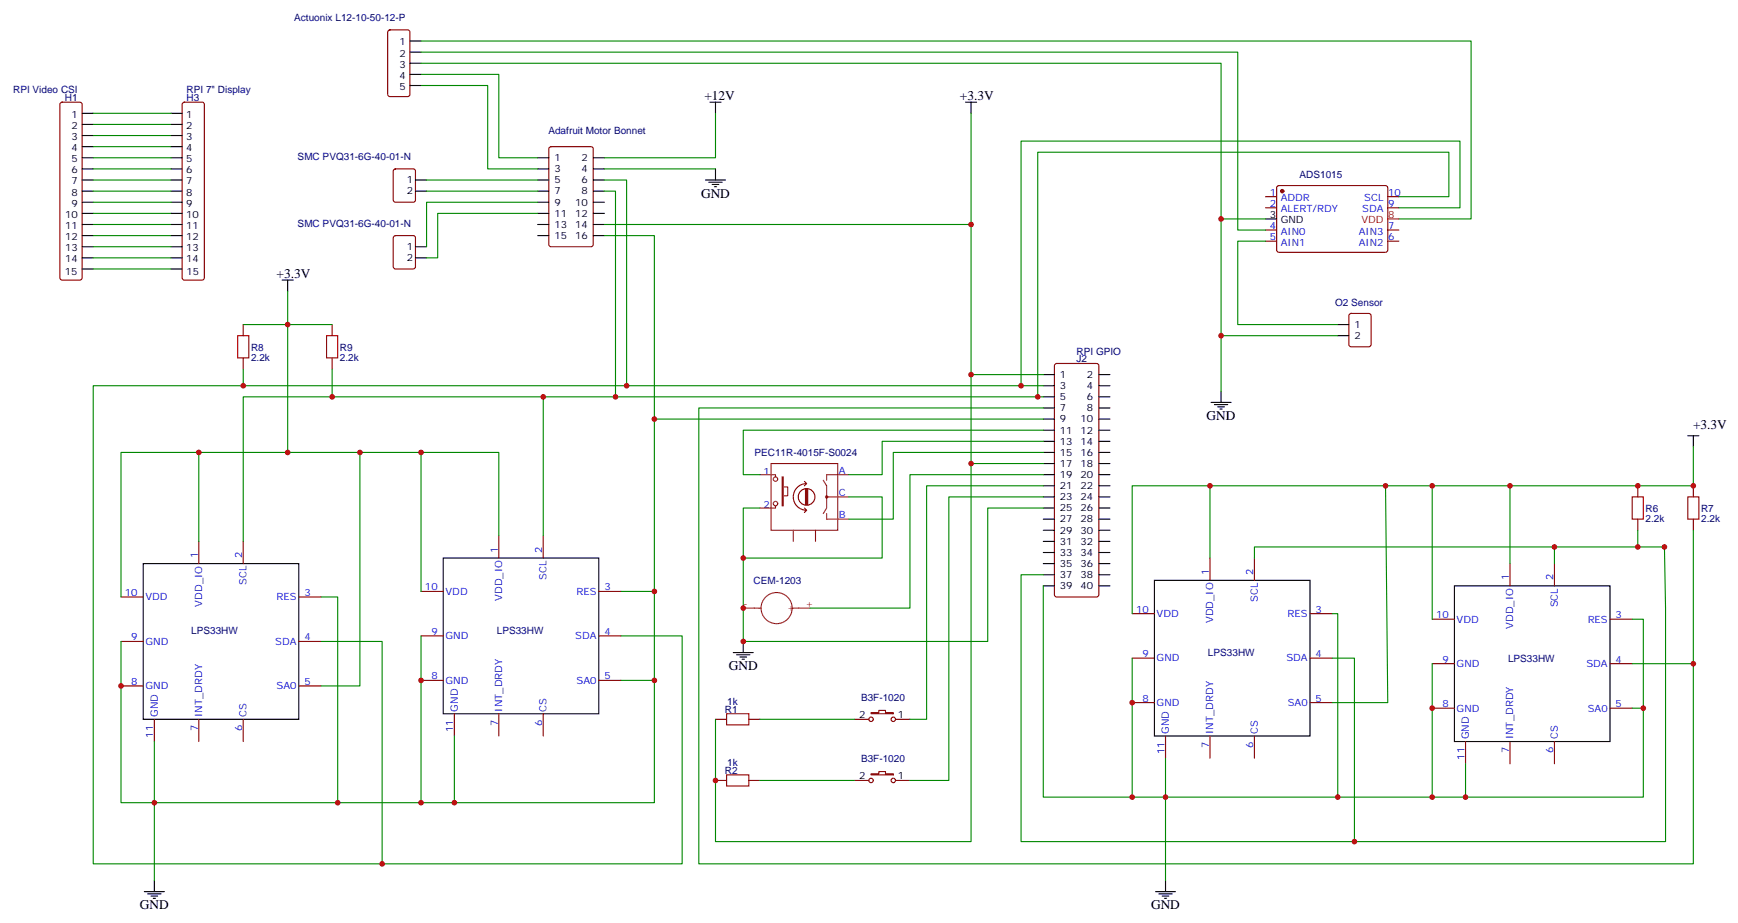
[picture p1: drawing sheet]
<svg xmlns="http://www.w3.org/2000/svg" width="552mm" height="293mm" viewBox="0 0 552 293" stroke-linecap="round" stroke-linejoin="round" font-family="sans-serif">
<g fill="none" stroke="#870000" stroke-width=".35">
<path d="M123.3 9.7l.5-.2h5.6l.7 .4v20.1l-.4 .6-5.9 .1-.7-.5v-20zM19.2 32.6l.5-.2h5.7l.5 .2 .2 .5v55.1l-.3 .5-.4 .2h-5.7l-.5-.3-.2-.4v-55.1zM58.1 32.6l.4-.2h5.7l.5 .2 .2 .5v55.1l-.3 .5-.4 .2h-5.7l-.5-.3-.2-.4v-55.1zM125.1 53.8l.5-.2h5.6l.6 .4 .1 9.5-.5 .6-5.8 .1-.7-.5-.1-9.4zM174.5 46.7l.4-.2h12.7l.7 .5v30.6l-.4 .6-13 .1-.6-.5-.1-30.6zM405.5 59.1l.5-.2h34.2l.4 .7-.1 20-.6 .4h-34.2l-.4-.7v-19.7zM125.1 75l.5-.2h5.6l.6 .4 .1 9.4-.5 .7h-5.8l-.7-.4-.1-9.4zM401.8 62.4h3.5M401.8 65.9h3.5M401.8 73h3.5M401.8 76.5h3.5M440.6 62.4h3.5"/>
<path d="M440.6 65.9h3.5M440.6 73h3.5M440.6 76.5h3.5M428.5 99.7l.4-.3h5.7l.6 .5 .1 9.4-.5 .7h-5.9l-.6-.4-.1-9.4zM77.2 103v3.5M77.2 113.6v3.5M105.4 103v3.5M105.4 113.6v3.5M335 115.5l.5-.2h12.7l.5 .2 .2 .5v72.7l-.3 .5-.4 .2h-12.7l-.5-.2-.2-.5v-72.7zM520 154.1v3.6M537.6 154.1v3.6M63.1 171.8v7"/>
<path d="M77.2 171.8v7M158.4 170v7.1M172.5 170v7.1M384.1 177.1v7M398.3 177.1v7M479.4 178.8v7.1M493.5 178.8v7.1M520 164.7v3.5M537.6 164.7v3.5M38.4 189.4h7.1M94.9 189.4h7M133.7 187.6h7"/>
<path d="M190.1 187.6h7.1M359.4 194.7h7.1M415.9 194.7h7M454.7 196.5h7.1M511.1 196.5h7.1M38.4 203.5h7.1M38.4 217.6h7.1M94.9 203.5h7M94.9 217.6h7M133.7 201.8h7M133.7 215.9h7M190.1 201.8h7.1"/>
<path d="M190.1 215.9h7.1M359.4 208.8h7.1M415.9 208.8h7M454.7 210.6h7.1M511.1 210.6h7.1M49 228.2v7.1M63.1 228.2v7.1M77.2 228.2v7.1M144.3 226.4v7.1M158.4 226.4v7.1M172.5 226.4v7.1M227.2 228.2h3.5"/>
<path d="M237.7 228.2h3.6M271.3 228.2h4.5M276.5 226.1h2.5v-.7h2.1v.7h2.5v.3h-7.1zM284.3 228.2h4.6M359.4 222.9h7.1M370 233.5v7.1M384.1 233.5v7.1M398.3 233.5v7.1M415.9 222.9h7M454.7 224.7h7.1M465.3 235.3v7M479.4 235.3v7"/>
<path d="M493.5 235.3v7M511.1 224.7h7.1M227.2 247.6h3.5M237.7 247.6h3.6M271.3 247.6h4.5M276.5 245.5h2.5v-.7h2.1v.7h2.5v.4h-7.1zM284.3 247.6h4.6"/>
<circle cx="276.5" cy="228.2" r=".71"/>
<circle cx="283.6" cy="228.2" r=".71"/>
<circle cx="276.5" cy="247.6" r=".71"/>
<circle cx="283.6" cy="247.6" r=".71"/>
</g>
<circle cx="407.1" cy="60.6" r=".53" fill="#870000" stroke="#870000" stroke-width=".35"/>
<g fill="none" stroke="#000" stroke-width=".35">
<path d="M130.1 13h3.6M130.1 16.5h3.6M26.1 35.9h3.5M26.1 39.5h3.5M54.3 35.9h3.5M54.3 39.5h3.5M130.1 20.1h3.6M130.1 23.6h3.6M130.1 27.1h3.6M225.4 32.4h3.5M227.2 32.4v3.5M306.5 32.4h3.6"/>
<path d="M308.3 32.4v3.5M26.1 43h3.5M26.1 46.5h3.5M26.1 50.1h3.5M26.1 53.6h3.5M26.1 57.1h3.5M54.3 43h3.5M54.3 46.5h3.5M54.3 50.1h3.5M54.3 53.6h3.5M54.3 57.1h3.5M131.9 57.1h3.5"/>
<path d="M170.7 50.1h3.5M170.7 53.6h3.5M170.7 57.1h3.5M188.3 50.1h3.6M188.3 53.6h3.6M188.3 57.1h3.6M224 57.1h6.3M225 57.8h4.3M226.1 58.5h2.1M226.8 59.2h.7M227.2 53.6v3.5M26.1 60.6h3.5"/>
<path d="M26.1 64.2h3.5M26.1 67.7h3.5M26.1 71.2h3.5M26.1 74.8h3.5M26.1 78.3h3.5M54.3 60.6h3.5M54.3 64.2h3.5M54.3 67.7h3.5M54.3 71.2h3.5M54.3 74.8h3.5M54.3 78.3h3.5M131.9 60.6h3.5"/>
<path d="M131.9 78.3h3.5M170.7 60.6h3.5M170.7 64.2h3.5M170.7 67.7h3.5M170.7 71.2h3.5M170.7 74.8h3.5M188.3 60.6h3.6M188.3 64.2h3.6M188.3 67.7h3.6M188.3 71.2h3.6M188.3 74.8h3.6M401.8 69.5h3.5"/>
<path d="M26.1 81.8h3.5M26.1 85.3h3.5M54.3 81.8h3.5M54.3 85.3h3.5M89.6 88.9h3.5M91.3 88.9v3.5M131.9 81.8h3.5M331.2 118.9h3.6M348.9 118.9h3.5M424.7 103h3.5M424.7 106.5h3.5M331.2 122.4h3.6"/>
<path d="M331.2 125.9h3.6M331.2 129.4h3.6M331.2 133h3.6M331.2 136.5h3.6M348.9 122.4h3.5M348.9 125.9h3.5M348.9 129.4h3.5M348.9 133h3.5M348.9 136.5h3.5M384.5 127.7h6.3M385.6 128.4h4.2M386.6 129.1h2.1"/>
<path d="M387.3 129.8h.7M387.7 124.1v3.6M535.8 138.3h3.6M537.6 138.3v3.5M331.2 140h3.6M331.2 143.5h3.6M331.2 147.1h3.6M331.2 150.6h3.6M331.2 154.1h3.6M331.2 157.7h3.6M348.9 140h3.5M348.9 143.5h3.5"/>
<path d="M348.9 147.1h3.5M348.9 150.6h3.5M348.9 154.1h3.5M348.9 157.7h3.5M45.5 178.8h49.4v49.4h-49.4zM140.7 177.1h49.4v49.3h-49.4zM331.2 161.2h3.6M331.2 164.7h3.6M331.2 168.2h3.6M331.2 171.8h3.6M331.2 175.3h3.6M331.2 178.8h3.6"/>
<path d="M348.9 161.2h3.5M348.9 164.7h3.5M348.9 168.2h3.5M348.9 171.8h3.5M348.9 175.3h3.5M348.9 178.8h3.5M331.2 182.4h3.6M331.2 185.9h3.6M348.9 182.4h3.5M348.9 185.9h3.5M366.5 184.1h49.4v49.4h-49.4zM461.8 185.9h49.3v49.4h-49.3z"/>
<path d="M232.8 207h6.3M233.9 207.8h4.2M234.9 208.5h2.1M235.6 209.2h.7M236 203.5v3.5M49 279.4v3.5M370 279.4v3.5M45.8 282.9h6.4M46.9 283.6h4.2M47.9 284.3h2.2M48.6 285h.8M366.9 282.9h6.3"/>
<path d="M367.9 283.6h4.2M369 284.3h2.1M369.7 285h.7"/>
</g>
<path d="M440.6 69.5h3.5" fill="none" stroke="#f00" stroke-width=".35"/>
<g fill="none" stroke="#8c2424" stroke-width=".35">
<path d="M241.3 150.6h4.9v.7M244.8 147.1h21.2v21.1h-21.2zM248.3 151.3h.4v9.2h-.4zM248.7 154.5h1.4v2.8h-1.4M261.4 152.4l1 1.7v7.1l-1 1.7M262.4 157.7h7.1M269.5 150.6h-7.1v1.8M246.2 160.5v.7h-4.9M251.8 168.2v3.6M258.9 168.2v3.6M262.4 162.9v1.8h7.1M236 192.9h5.6"/>
<path d="M251.5 192.9h5.6"/>
<circle cx="246.2" cy="152" r=".71"/>
<circle cx="246.2" cy="159.8" r=".71"/>
<circle cx="262.4" cy="157.7" r=".35"/>
<circle cx="246.6" cy="192.9" r="4.9"/>
</g>
<path d="M253.4 157.7a2.65 2.65 0 0 1 3.8-2.4 2.65 2.65 0 0 1 .6 4.4 2.65 2.65 0 0 1-4.3-1.3l-.1-.6M255.4 152.7l.7 .7M255.7 155.2v4.9M256.1 153.4a4.2 4.2 0 0 0-4.3 4.3 4.2 4.2 0 0 0 4.3 4.2M256.1 155.2v4.9M256.1 153.4l-.7 .7M256.4 155.2v4.9M255.4 161.2l.7 .7M256.1 161.9l-.7 .7" fill="none" stroke="#850000" stroke-width=".35"/>
<path d="M75.5 106.5h3.5v7.1h-3.5zM103.7 106.5h3.5v7.1h-3.5zM518.2 157.7h3.5v7h-3.5zM535.8 157.7h3.6v7h-3.6zM230.7 226.4h7v3.6h-7zM230.7 245.9h7v3.5h-7z" fill="none" stroke="#a10000" stroke-width=".35"/>
<g fill="none" stroke="#008700" stroke-width=".35">
<path d="M133.7 16.5h259.3v56.5h8.8M133.7 13h333.3v56.5h-22.9M29.6 35.9h24.7M29.6 39.5h24.7M133.7 20.1h254v49.4M133.7 27.1h21.1v26.5h15.9M133.7 23.6h24.7v26.5h12.3M227.2 35.9v14.2h-35.3M308.3 35.9v35.3M29.6 43h24.7M29.6 46.5h24.7M29.6 50.1h24.7"/>
<path d="M29.6 53.6h24.7M29.6 57.1h24.7M135.4 57.1h35.3M191.9 57.1h7v65.3M191.9 53.6h35.3M29.6 60.6h24.7M29.6 64.2h24.7M29.6 67.7h24.7M29.6 71.2h24.7M29.6 74.8h24.7M29.6 78.3h24.7M135.4 60.6h35.3"/>
<path d="M170.7 64.2h-35.3v14.1M170.7 67.7h-31.7v14.1h-3.6M191.9 60.6h3.5v65.3M191.9 71.2h116.4v47.7h22.9M191.9 74.8h15.9v58.2h123.4M401.8 69.5h-14.1v54.6M401.8 76.5h-8.8v26.5h31.7M444.1 62.4h15.9v-14.1h-130.5v77.6M444.1 65.9h19.4v-21.1h-139.3v77.6M29.6 81.8h24.7M29.6 85.3h24.7M91.3 92.4v51.1h-52.9v45.9"/>
<path d="M77.2 117.1v5.3M77.2 103h28.2M105.4 117.1v8.8M308.3 118.9v28.2M387.7 106.5h37M172.5 125.9v44.1M207.8 133v54.6M331.2 125.9h-254v45.9M331.2 122.4h-301.6v151.7h187v-72.3h-19.4M331.2 129.4h-109.3v144.7h315.7v-63.5h-19.4M331.2 136.5h-95.2v14.1h5.3M63.1 143.5v28.3"/>
<path d="M91.3 143.5h42.4v44.1M114.3 143.5v74.1h-12.4M133.7 143.5h24.7v26.5M269.5 157.7h10.6v19.4h-44.1v26.4h77.6v-42.3h17.6M331.2 154.1h-37v74.1h-5.3M331.2 157.7h-30v89.9h-12.3M331.2 150.6h-42.3v42.3h-31.8M331.2 143.5h-47.6v21.2h-14.1M331.2 140h-51.1v10.6h-10.6M331.2 147.1h-22.9v119.9h-81.1v-38.8M384.1 154.1v23M439.9 154.1l.7 68.8h-17.7"/>
<path d="M454.7 154.1v42.4M479.4 154.1v24.7M537.6 141.8v12.3h-178.2v40.6M241.3 161.2h-5.3v15.9M493.5 173.5v5.3M520 168.2v5.3M528.4 173.5l.4 19.4v74.1h-204.6v-84.6h7M528.8 173.5h-130.5v3.6M537.6 168.2v42.4M101.9 189.4h5.3v65.3M197.2 187.6h10.6v28.3M331.2 185.9v67h28.2"/>
<path d="M422.9 194.7h1.8v58.2M518.2 196.5h3.5v28.2M38.4 203.5v51.2h10.6v24.7M101.9 203.5h19.4v70.6M133.7 201.8v52.9M197.2 215.9h10.6v38.8h-63.5M359.4 208.8v44.1h10.6v26.5M422.9 208.8h7.1v58.2M454.7 210.6v42.3M144.3 233.5v21.2h-95.3v-19.4M241.3 228.2h30M518.2 224.7h3.5v28.2h-56.4"/>
<path d="M241.3 247.6h30M370 240.6v12.3h95.3v-10.6"/>
</g>
<g fill="#c00">
<circle cx="359.4" cy="252.9" r=".88"/>
<circle cx="308.3" cy="118.9" r=".88"/>
<circle cx="308.3" cy="147.1" r=".88"/>
<circle cx="308.3" cy="71.2" r=".88"/>
<circle cx="133.7" cy="143.5" r=".88"/>
<circle cx="144.3" cy="254.7" r=".88"/>
<circle cx="133.7" cy="215.9" r=".88"/>
<circle cx="227.2" cy="247.6" r=".88"/>
<circle cx="121.3" cy="274.1" r=".88"/>
<circle cx="387.7" cy="69.5" r=".88"/>
<circle cx="107.2" cy="254.7" r=".88"/>
<circle cx="454.7" cy="252.9" r=".88"/>
<circle cx="454.7" cy="224.7" r=".88"/>
<circle cx="370" cy="252.9" r=".88"/>
<circle cx="359.4" cy="222.9" r=".88"/>
<circle cx="114.3" cy="143.5" r=".88"/>
<circle cx="465.3" cy="252.9" r=".88"/>
<circle cx="91.3" cy="103" r=".88"/>
<circle cx="91.3" cy="143.5" r=".88"/>
<circle cx="479.4" cy="154.1" r=".88"/>
<circle cx="49" cy="254.7" r=".88"/>
<circle cx="133.7" cy="254.7" r=".88"/>
<circle cx="207.8" cy="215.9" r=".88"/>
<circle cx="424.7" cy="252.9" r=".88"/>
<circle cx="521.7" cy="224.7" r=".88"/>
<circle cx="63.1" cy="143.5" r=".88"/>
<circle cx="493.5" cy="173.5" r=".88"/>
<circle cx="387.7" cy="106.5" r=".88"/>
<circle cx="38.4" cy="217.6" r=".88"/>
<circle cx="77.2" cy="122.4" r=".88"/>
<circle cx="198.9" cy="122.4" r=".88"/>
<circle cx="105.4" cy="125.9" r=".88"/>
<circle cx="172.5" cy="125.9" r=".88"/>
<circle cx="195.4" cy="125.9" r=".88"/>
<circle cx="430" cy="267" r=".88"/>
<circle cx="236" cy="192.9" r=".88"/>
<circle cx="236" cy="177.1" r=".88"/>
<circle cx="236" cy="203.5" r=".88"/>
<circle cx="207.8" cy="133" r=".88"/>
<circle cx="207.8" cy="187.6" r=".88"/>
<circle cx="528.4" cy="173.5" r=".88"/>
<circle cx="329.5" cy="125.9" r=".88"/>
<circle cx="324.2" cy="122.4" r=".88"/>
<circle cx="537.6" cy="210.6" r=".88"/>
<circle cx="520" cy="173.5" r=".88"/>
<circle cx="520" cy="154.1" r=".88"/>
<circle cx="537.6" cy="154.1" r=".88"/>
<circle cx="454.7" cy="154.1" r=".88"/>
<circle cx="439.9" cy="154.1" r=".88"/>
<circle cx="384.1" cy="154.1" r=".88"/>
</g>
<g font-size="4.2">
<text x="223.6" y="31.7">+12V</text>
<text x="304.8" y="31.7">+3.3V</text>
<text x="222.6" y="62.8">GND</text>
<text x="87.8" y="88.2">+3.3V</text>
<text x="383.1" y="133.3">GND</text>
<text x="537.5" y="136.1">+3.3V</text>
<text x="231.4" y="212.7">GND</text>
<text x="44.4" y="288.5">GND</text>
<text x="365.4" y="288.5">GND</text>
</g>
<g font-size="3.2" fill="#000080">
<text x="93.4" y="6.7">Actuonix L12-10-50-12-P</text>
<text x="4.2" y="29.6">RPI Video CSI</text>
<text x="59.2" y="29.6">RPI 7&quot; Display</text>
<text x="20.6" y="32.1">H1</text>
<text x="59.2" y="32.1">H3</text>
<text x="174.1" y="42.4">Adafruit Motor Bonnet</text>
<text x="94.5" y="50.8">SMC PVQ31-6G-40-01-N</text>
<text x="412.6" y="56.5">ADS1015</text>
<text x="94.5" y="71.9">SMC PVQ31-6G-40-01-N</text>
<text x="423.9" y="97.1">O2 Sensor</text>
<text x="79.7" y="111.2">R8</text>
<text x="107.9" y="111.2">R9</text>
<text x="341.8" y="112.5">RPI GPIO</text>
<text x="79.7" y="114.5">2.2k</text>
<text x="107.9" y="114.5">2.2k</text>
<text x="341.8" y="115">J2</text>
<text x="239.5" y="144.7">PEC11R-4015F-S0024</text>
<text x="522.4" y="165.6">2.2k</text>
<text x="522.4" y="162.4">R6</text>
<text x="540.1" y="165.6">2.2k</text>
<text x="540.1" y="162.4">R7</text>
<text x="239.2" y="185.3">CEM-1203</text>
<text x="60.7" y="201.2">LPS33HW</text>
<text x="157.7" y="201.2">LPS33HW</text>
<text x="383.5" y="208.2">LPS33HW</text>
<text x="478.8" y="210">LPS33HW</text>
<text x="230.2" y="226.1">R1</text>
<text x="230.9" y="223.6">1k</text>
<text x="273.4" y="222.3">B3F-1020</text>
<text x="230.2" y="245.5">R2</text>
<text x="230.9" y="243">1k</text>
<text x="273.4" y="241.7">B3F-1020</text>
</g>
<g font-size="3.2">
<text x="126.8" y="14.4">1</text>
<text x="126.8" y="18">2</text>
<text x="126.8" y="21.5">3</text>
<text x="126.8" y="25">4</text>
<text x="126.8" y="28.5">5</text>
<text x="22.8" y="37.4">1</text>
<text x="22.8" y="40.9">2</text>
<text x="59.1" y="37.4">1</text>
<text x="59.1" y="40.9">2</text>
<text x="22.8" y="44.4">3</text>
<text x="22.8" y="47.9">4</text>
<text x="59.1" y="44.4">3</text>
<text x="59.1" y="47.9">4</text>
<text x="22.8" y="51.5">5</text>
<text x="59.1" y="51.5">5</text>
<text x="176" y="51.1">1</text>
<text x="184.6" y="51.1">2</text>
<text x="22.8" y="55">6</text>
<text x="22.8" y="58.5">7</text>
<text x="59.1" y="55">6</text>
<text x="59.1" y="58.5">7</text>
<text x="129.2" y="58.2">1</text>
<text x="176" y="54.6">3</text>
<text x="176" y="58.2">5</text>
<text x="184.6" y="54.6">4</text>
<text x="184.6" y="58.2">6</text>
<text x="22.8" y="62.1">8</text>
<text x="22.8" y="65.6">9</text>
<text x="59.1" y="62.1">8</text>
<text x="59.1" y="65.6">9</text>
<text x="129.2" y="61.7">2</text>
<text x="176" y="61.7">7</text>
<text x="176" y="65.2">9</text>
<text x="182.6" y="65.2">10</text>
<text x="184.6" y="61.7">8</text>
<text x="20.7" y="69.1">10</text>
<text x="59.1" y="69.1">10</text>
<text x="176" y="68.8">11</text>
<text x="182.6" y="68.8">12</text>
<text x="403.1" y="69.1">3</text>
<text x="406.6" y="70.9">GND</text>
<text x="20.7" y="72.6">11</text>
<text x="20.7" y="76.2">12</text>
<text x="59.1" y="72.6">11</text>
<text x="59.1" y="76.2">12</text>
<text x="176" y="72.3">13</text>
<text x="176" y="75.8">15</text>
<text x="182.6" y="72.3">14</text>
<text x="182.6" y="75.8">16</text>
<text x="20.7" y="79.7">13</text>
<text x="20.7" y="83.2">14</text>
<text x="59.1" y="79.7">13</text>
<text x="59.1" y="83.2">14</text>
<text x="129.2" y="79.3">1</text>
<text x="129.2" y="82.9">2</text>
<text x="20.6" y="87.1">15</text>
<text x="59.2" y="87.1">15</text>
<text x="430" y="104">1</text>
<text x="430" y="107.6">2</text>
<text x="336.5" y="119.9">1</text>
<text x="345.1" y="119.9">2</text>
<text x="336.5" y="123.4">3</text>
<text x="345.1" y="123.4">4</text>
<text x="336.5" y="127">5</text>
<text x="336.5" y="130.5">7</text>
<text x="345.1" y="127">6</text>
<text x="345.1" y="130.5">8</text>
<text x="336.5" y="134">9</text>
<text x="336.5" y="137.5">11</text>
<text x="343.1" y="134">10</text>
<text x="343.1" y="137.5">12</text>
<text x="336.5" y="141.1">13</text>
<text x="343.1" y="141.1">14</text>
<text x="336.5" y="144.6">15</text>
<text x="336.5" y="148.1">17</text>
<text x="343.1" y="144.6">16</text>
<text x="343.1" y="148.1">18</text>
<text x="336.5" y="151.7">19</text>
<text x="336.5" y="155.2">21</text>
<text x="343.1" y="151.7">20</text>
<text x="343.1" y="155.2">22</text>
<text x="336.5" y="158.7">23</text>
<text x="343.1" y="158.7">24</text>
<text x="336.5" y="162.2">25</text>
<text x="336.5" y="165.8">27</text>
<text x="343.1" y="162.2">26</text>
<text x="343.1" y="165.8">28</text>
<text x="336.5" y="169.3">29</text>
<text x="336.5" y="172.8">31</text>
<text x="343.1" y="169.3">30</text>
<text x="343.1" y="172.8">32</text>
<text x="336.5" y="176.4">33</text>
<text x="336.5" y="179.9">35</text>
<text x="343.1" y="176.4">34</text>
<text x="343.1" y="179.9">36</text>
<text x="336.5" y="183.4">37</text>
<text x="343.1" y="183.4">38</text>
<text x="336.5" y="186.9">39</text>
<text x="343.1" y="186.9">40</text>
<text x="272.8" y="227.9">2</text>
<text x="285" y="227.9">1</text>
<text x="272.8" y="247.3">2</text>
<text x="285" y="247.3">1</text>
</g>
<g font-size="3.2" fill="#00f">
<text x="403.1" y="62.1">1</text>
<text x="403.1" y="65.6">2</text>
<text x="406.6" y="63.8">ADDR</text>
<text x="433.1" y="63.8">SCL</text>
<text x="440.8" y="65.6">9</text>
<text x="440.8" y="62.1">10</text>
<text x="406.6" y="67.3">ALERT/RDY</text>
<text x="432.5" y="67.3">SDA</text>
<text x="403.1" y="72.6">4</text>
<text x="403.1" y="76.2">5</text>
<text x="406.6" y="74.4">AIN0</text>
<text x="406.6" y="77.9">AIN1</text>
<text x="431.4" y="77.9">AIN2</text>
<text x="431.4" y="74.4">AIN3</text>
<text x="440.8" y="76.2">6</text>
<text x="440.8" y="72.6">7</text>
<text x="242.4" y="150.6">1</text>
<text x="266.3" y="150.2">A</text>
<text x="242.4" y="161.2">2</text>
<text x="266.3" y="157.3">C</text>
<text x="266.3" y="164.4">B</text>
<text x="62.8" y="177.1" transform="rotate(-90 62.8 177.1)">1</text>
<text x="76.9" y="177.1" transform="rotate(-90 76.9 177.1)">2</text>
<text x="158" y="175.3" transform="rotate(-90 158 175.3)">1</text>
<text x="172.1" y="175.3" transform="rotate(-90 172.1 175.3)">2</text>
<text x="78.3" y="185.7" transform="rotate(-90 78.3 185.7)">SCL</text>
<text x="173.5" y="183.9" transform="rotate(-90 173.5 183.9)">SCL</text>
<text x="383.8" y="182.4" transform="rotate(-90 383.8 182.4)">1</text>
<text x="397.9" y="182.4" transform="rotate(-90 397.9 182.4)">2</text>
<text x="479" y="184.1" transform="rotate(-90 479 184.1)">1</text>
<text x="493.1" y="184.1" transform="rotate(-90 493.1 184.1)">2</text>
<text x="39.7" y="189.1">10</text>
<text x="46.2" y="190.5">VDD</text>
<text x="87.8" y="190.5">RES</text>
<text x="96.6" y="189.1">3</text>
<text x="134.9" y="187.3">10</text>
<text x="141.4" y="188.7">VDD</text>
<text x="159.4" y="190.7" transform="rotate(-90 159.4 190.7)">VDD_IO</text>
<text x="183" y="188.7">RES</text>
<text x="191.9" y="187.3">3</text>
<text x="399.3" y="191" transform="rotate(-90 399.3 191)">SCL</text>
<text x="64.2" y="192.4" transform="rotate(-90 64.2 192.4)">VDD_IO</text>
<text x="360.7" y="194.3">10</text>
<text x="367.2" y="195.8">VDD</text>
<text x="385.2" y="197.7" transform="rotate(-90 385.2 197.7)">VDD_IO</text>
<text x="408.8" y="195.8">RES</text>
<text x="417.7" y="194.3">3</text>
<text x="456" y="196.1">10</text>
<text x="462.5" y="197.5">VDD</text>
<text x="494.6" y="192.7" transform="rotate(-90 494.6 192.7)">SCL</text>
<text x="504.1" y="197.5">RES</text>
<text x="512.9" y="196.1">3</text>
<text x="41.7" y="203.2">9</text>
<text x="96.6" y="203.2">4</text>
<text x="136.9" y="201.4">9</text>
<text x="141.4" y="202.8">GND</text>
<text x="182.6" y="202.8">SDA</text>
<text x="191.9" y="201.4">4</text>
<text x="480.4" y="199.5" transform="rotate(-90 480.4 199.5)">VDD_IO</text>
<text x="46.2" y="204.6">GND</text>
<text x="87.4" y="204.6">SDA</text>
<text x="362.7" y="208.5">9</text>
<text x="367.2" y="209.9">GND</text>
<text x="408.4" y="209.9">SDA</text>
<text x="417.7" y="208.5">4</text>
<text x="136.9" y="215.5">8</text>
<text x="191.9" y="215.5">5</text>
<text x="458" y="210.2">9</text>
<text x="462.5" y="211.6">GND</text>
<text x="503.7" y="211.6">SDA</text>
<text x="512.9" y="210.2">4</text>
<text x="41.7" y="217.3">8</text>
<text x="46.2" y="218.7">GND</text>
<text x="87.8" y="218.7">SA0</text>
<text x="96.6" y="217.3">5</text>
<text x="141.4" y="216.9">GND</text>
<text x="183.1" y="216.9">SA0</text>
<text x="50.1" y="227.5" transform="rotate(-90 50.1 227.5)">GND</text>
<text x="64.2" y="227.5" transform="rotate(-90 64.2 227.5)">INT_DRDY</text>
<text x="78.3" y="227.5" transform="rotate(-90 78.3 227.5)">CS</text>
<text x="145.3" y="225.7" transform="rotate(-90 145.3 225.7)">GND</text>
<text x="159.4" y="225.7" transform="rotate(-90 159.4 225.7)">INT_DRDY</text>
<text x="173.5" y="225.7" transform="rotate(-90 173.5 225.7)">CS</text>
<text x="362.7" y="222.6">8</text>
<text x="367.2" y="224">GND</text>
<text x="408.8" y="224">SA0</text>
<text x="417.7" y="222.6">5</text>
<text x="458" y="224.3">8</text>
<text x="462.5" y="225.7">GND</text>
<text x="504.1" y="225.7">SA0</text>
<text x="512.9" y="224.3">5</text>
<text x="62.8" y="232" transform="rotate(-90 62.8 232)">7</text>
<text x="76.9" y="232" transform="rotate(-90 76.9 232)">6</text>
<text x="143.9" y="232.2" transform="rotate(-90 143.9 232.2)">11</text>
<text x="158" y="230.2" transform="rotate(-90 158 230.2)">7</text>
<text x="172.1" y="230.2" transform="rotate(-90 172.1 230.2)">6</text>
<text x="371.1" y="232.8" transform="rotate(-90 371.1 232.8)">GND</text>
<text x="385.2" y="232.8" transform="rotate(-90 385.2 232.8)">INT_DRDY</text>
<text x="399.3" y="232.8" transform="rotate(-90 399.3 232.8)">CS</text>
<text x="48.6" y="234" transform="rotate(-90 48.6 234)">11</text>
<text x="369.7" y="239.3" transform="rotate(-90 369.7 239.3)">11</text>
<text x="383.8" y="237.3" transform="rotate(-90 383.8 237.3)">7</text>
<text x="397.9" y="237.3" transform="rotate(-90 397.9 237.3)">6</text>
<text x="466.3" y="234.6" transform="rotate(-90 466.3 234.6)">GND</text>
<text x="479" y="239" transform="rotate(-90 479 239)">7</text>
<text x="480.4" y="234.6" transform="rotate(-90 480.4 234.6)">INT_DRDY</text>
<text x="493.1" y="239" transform="rotate(-90 493.1 239)">6</text>
<text x="494.6" y="234.6" transform="rotate(-90 494.6 234.6)">CS</text>
<text x="464.9" y="241.1" transform="rotate(-90 464.9 241.1)">11</text>
</g>
<g font-size="3.2" fill="#f00">
<text x="432.2" y="70.9">VDD</text>
<text x="440.8" y="69.1">8</text>
</g>
<g font-size="3.2" fill="#8d2323">
<text x="235.9" y="192.6">-</text>
<text x="240.6" y="194">-</text>
<text x="250" y="194">+</text>
<text x="255.7" y="192.6">+</text>
</g>
</svg>
